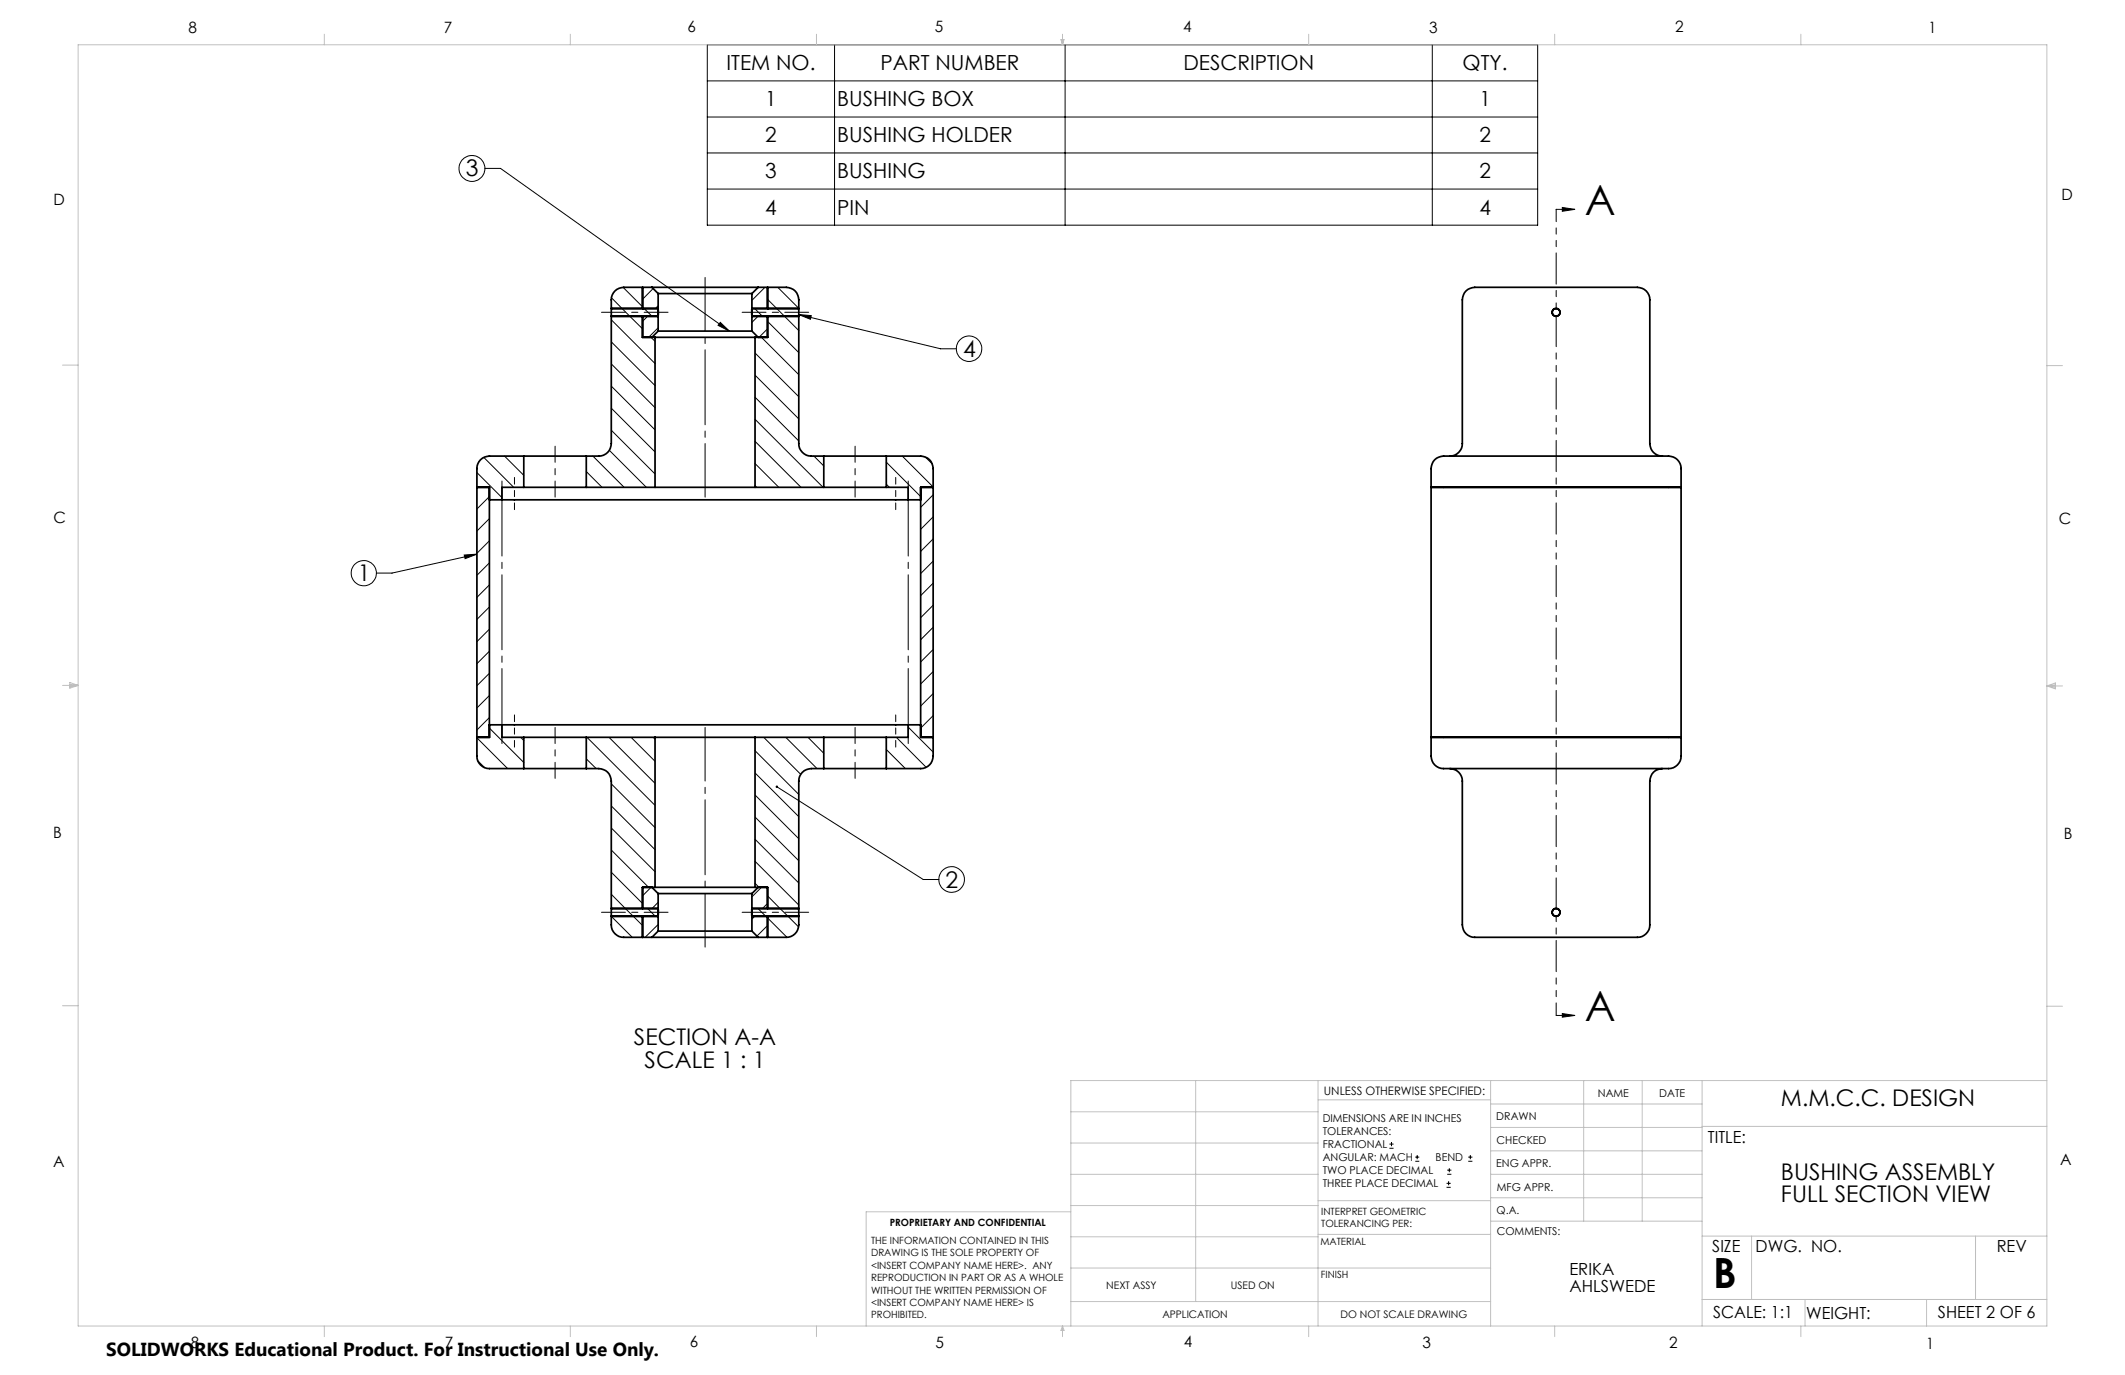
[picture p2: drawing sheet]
<svg xmlns="http://www.w3.org/2000/svg" width="432mm" height="279mm" viewBox="0 0 432 279" stroke-linecap="round" stroke-linejoin="round" font-family="sans-serif">
<g fill="none" stroke="#000" stroke-width=".2">
<path d="M143.7 9.1h168.8v36.7h-168.8zM143.7 16.4h168.8M169.6 9.1v36.7M216.4 9.1v36.7M291 9.1v36.7M98.5 34.2h3.2l46.5 33.1M143.7 23.8h168.8M143.7 31.1h168.8M143.7 38.4h168.8M126.6 58.4l4 3.9M132.7 58.6l-2.1 2.2M155.4 58.4l-2.6 2.6"/>
<path d="M158 58.4l4.3 4.3M316.2 42.5h3.8M317.5 42.2l2.5 .3-2.5 .4zM124.2 78.5l8.9 8.8M124.2 73.9l8.9 8.9M124.2 69.5l8.9 8.9M124.2 65l8.9 8.9M124.2 60.5l6.4 6.3M130.9 62.7l1.6 1.6M131.6 64.3l-1 1M132.3 68.5l.8 .9M133.7 66.6l-1.9 1.9"/>
<path d="M133.7 62.1l-.5 .6M146.4 65.5l1.8 1.8-2.3-1.2zM153.4 62.7l1.5 1.6M153.4 76.2l8.9 8.9M153.4 71.7l8.9 8.9M154 64.3l-1.2 1.2M154.7 68.5l7.6 7.6M156 62.3l-.4 .4M156 66.8l-1.8 1.7M156 65.3l6.3 6.3M156 60.8l6.3 6.4M162.3 63.9l28.8 7h3.2"/>
<path d="M162.3 63.9l2.6 .2-.2 .8zM96.9 96l5.1 5.1M98.3 93l6.1 6M102.5 92.7l3.9 3.9M119.1 95.8l3.2 3.2M120.5 92.7l6.3 6.3M123.8 91.5l7.5 7.5M124.2 87.4l8.9 8.9M124.2 82.9l8.9 8.9M153.4 98.7l.4 .3M153.4 94.2l4.9 4.8M153.4 89.7l9.4 9.3"/>
<path d="M153.4 85.2l13.9 13.8M153.4 80.7l8.9 8.9M165.4 92.7l2 2M180.1 98.4l.6 .6M180.1 93.9l7 7M183.3 92.7l6.3 6.3M188 92.9l1.4 1.4M94.3 112.8l2.6-.2-2.4 .9zM96.9 112.6l-17.2 3.9h-3.2M99.4 100.9l-2.5 2.5M99.4 105.4l-2.5 2.5M99.4 109.9l-2.5 2.5"/>
<path d="M99.4 114.4l-2.5 2.5M99.4 118.9l-2.5 2.5M189.6 100.5l-2.5 2.6M189.6 105l-2.5 2.6M189.6 109.5l-2.5 2.5M189.6 114l-2.5 2.6M189.6 118.5l-2.5 2.5M99.4 123.3l-2.5 2.6M99.4 127.8l-2.5 2.6M99.4 132.3l-2.5 2.6M99.4 136.8l-2.5 2.5M189.6 123l-2.5 2.5"/>
<path d="M189.6 127.5l-2.5 2.5M189.6 132l-2.5 2.5M189.6 136.5l-2.5 2.5M96.9 149.9l6.3 6.3M97.1 154.6l1.4 1.4M99.4 141.3l-2.5 2.6M99.4 145.8l-2.5 2.5M99.4 148l7 6.9M105.8 149.8l.6 .7M119.1 154.2l2 2M119.3 149.8l13.8 13.9M123.8 149.8l9.3 9.4"/>
<path d="M124.2 159.3l8.9 8.9M128.2 149.8l4.9 4.9M132.8 149.8l.3 .4M153.4 157.1l8.9 8.8M153.4 152.5l8.9 8.9M155.2 149.8l7.5 7.5M157.9 159.9l29.7 18.8h3.2M159.7 149.8l6.3 6.4M164.2 149.8l3.2 3.3M180.1 152.3l3.9 3.9M182.1 149.8l6.1 6.1M184.5 147.7l5.1 5.1"/>
<path d="M189.6 140.9l-2.5 2.6M189.6 145.4l-2.5 2.6M124.2 177.2l6.4 6.4M124.2 172.7l7.6 7.6M124.2 168.2l8.9 8.9M124.2 163.8l8.9 8.8M153.4 179.5l.8 .8M153.4 175l8.9 8.9M153.4 170.5l8.9 8.9M153.4 166l8.9 8.9M153.4 161.5l8.9 8.9M124.2 181.7l6.4 6.4"/>
<path d="M124.2 186.2l4.3 4.3M130.9 186.2l-.3 .3M131.6 184.6l1.6 1.6M132.3 180.3l-1.7 1.7M133.7 183.3l-1.2 1.3M133.7 187.9l-2.6 2.6M153.4 186.2l-.6 .6M154 184.6l1.6 1.6M154.7 180.3l-1.9 1.9M156 182l6.3 6.3M156 186.5l3.9 4M156 183.6l-1.1 1"/>
<path d="M156 188.1l-2.2 2.1M316.2 206.3h3.8M317.5 206l2.5 .3-2.5 .4zM282.3 233.3h.9M282.3 232.5h.9M282.8 232.1v.8M287.6 236h.8M287.6 235.1h.8M288 234.7v.8M294.1 238.6h.8M294.1 237.8h.8M294.5 237.4v.8"/>
<path d="M298.3 236h.9M298.3 235.1h.9M298.8 234.7v.8M293.9 241.3h.9M293.9 240.5h.9M294.4 240v.8"/>
<circle cx="95.9" cy="34.2" r="2.63"/>
<circle cx="196.9" cy="70.9" r="2.59"/>
<circle cx="73.9" cy="116.5" r="2.56"/>
<circle cx="193.4" cy="178.7" r="2.61"/>
</g>
<path d="M316.2 42.5v163.8" fill="none" stroke="#000" stroke-width=".2" stroke-dasharray="6.3 1.3 1.3 1.3 1.3 1.3" stroke-dashoffset="3.8"/>
<path d="M122.2 63.5h13.6M164.3 63.5h-13.5M122.2 185.4h13.6M164.3 185.4h-13.5" fill="none" stroke="#000" stroke-width=".2" stroke-dasharray="15.2 1.3 1.3 1.3" stroke-dashoffset="10.4"/>
<path d="M143.3 56.4v44.6M143.3 192.5v-44.7" fill="none" stroke="#000" stroke-width=".2" stroke-dasharray="15.2 1.3 1.3 1.3" stroke-dashoffset="4.4"/>
<path d="M112.8 101v-10.3M173.8 101v-10.3M112.8 147.8v10.4M173.8 147.8v10.4" fill="none" stroke="#000" stroke-width=".2" stroke-dasharray="15.2 1.3 1.3 1.3" stroke-dashoffset="12"/>
<path d="M104.5 97v6.6M182 97v6.6M104.5 151.8v-6.5M182 151.8v-6.5" fill="none" stroke="#000" stroke-width=".2" stroke-dasharray="15.2 1.3 1.3 1.3" stroke-dashoffset="13.9"/>
<path d="M102 151.8v-54.8M184.6 151.8v-54.8" fill="none" stroke="#000" stroke-width=".2" stroke-dasharray="15.2 1.3 1.3 1.3" stroke-dashoffset="-.7"/>
<g fill="none" stroke="#c0c0c0" stroke-width=".2">
<path d="M15.9 9.1h400v260.4h-400zM65.9 6.9v2.2M115.9 6.9v2.2M165.9 6.9v2.2M215.6 8h.6l-.3 1.1zM215.7 8l.2 1.1M215.9 6.9v2.2M216 8l-.1 1.1M265.9 6.9v2.2M315.9 6.9v2.2M365.9 6.9v2.2M12.7 74.2h3.2"/>
<path d="M415.9 74.3h3.2M12.7 139.3h3.2M14.2 139.1l1.7 .2M14.2 138.7l1.7 .6-1.7 .5zM15.9 139.3l-1.7 .3M415.9 139.4h3.2M415.9 139.4l1.8-.6v1.2zM415.9 139.4l1.8 .3M417.7 139.2l-1.8 .2M12.7 204.4h3.2M243 219.6v44.9M267.8 219.6v49.9"/>
<path d="M302.9 219.6v49.9M321.8 219.6v28.5M333.7 219.6v28.5M345.9 219.6v49.9M415.9 204.5h3.2M415.9 219.6h-198.3v49.9M217.6 238.6h50.2M217.6 232.3h50.2M217.6 225.9h50.2M267.8 223.5h35.1M302.9 233.9h43M302.9 229.1h43"/>
<path d="M302.9 224.3h43M302.9 238.6h43M345.9 228.9h70M217.6 257.7h85.3M217.6 251.3h50.2M217.6 245h50.2M217.6 246.2h-41.6v23.3M267.8 250.8h35.1M267.8 244h35.1M302.9 248.1h43M302.9 243.4h43M345.9 251.2h70"/>
<path d="M355.9 251.2v12.9M401.4 251.2v12.9M65.9 269.5v2.1M115.9 269.5v2.1M165.9 269.5v2.1M215.9 269.5v2.1M215.9 269.5l.3 .8h-.6zM217.6 264.5h85.3M265.9 269.5v2.1M315.9 269.5v2.1M345.9 264.1h70M365.9 269.5v2.1"/>
<path d="M366.8 264.1v5.4M391.5 264.1v5.4"/>
</g>
<g fill="#000">
<path d="M317.5 42.2l2.5 .3-2.5 .4zM317.5 206l2.5 .3-2.5 .4z"/>
<path d="M146.4 65.5l1.8 1.8-2.3-1.2zM94.3 112.8l2.6-.2-2.4 .9zM157.7 159.7l.2 .2-.2-.2a.26 .26 0 0 0 .2 .4 .26 .26 0 0 0 .2-.4 .26 .26 0 0 0-.4 0zM162.3 63.9l2.6 .2-.2 .8z"/>
</g>
<g fill="none" stroke="#000" stroke-width=".35">
<path d="M130.6 58.4v4.3M132.5 58.4h21.6M132.5 58.4h-5.7a2.53 2.53 0 0 0-2.6 2.5v29.2a2.53 2.53 0 0 1-2.5 2.6h-2.6M132.5 58.4l1.2 1.3M133.7 59.7h19.1M133.7 59.7v7.6M152.8 59.7v7.6M154.1 58.4h5.7a2.53 2.53 0 0 1 2.5 2.5v29.2a2.53 2.53 0 0 0 2.6 2.6h2.5M154.1 58.4l-1.3 1.3M156 58.4v4.3M124.2 62.7h9.5l.1 .5-.1 1.1h-9.5M130.6 62.7h.1"/>
<path d="M130.6 64.2v4.3h2.5M133.1 68.5h20.3M133.1 68.5v30.5M133.7 67.3h19.1M133.7 67.3l-1.2 1.2M152.8 67.3l1.3 1.2M153.4 68.5v30.5M156 62.7h.1M156 64.3v4.2h-2.6M162.3 62.7h-9.5v.2v1.4h9.5M96.9 99h2.5v50.8h-2.5M106.4 92.7h-7a2.53 2.53 0 0 0-2.5 2.5v58.4a2.53 2.53 0 0 0 2.5 2.6h7"/>
<path d="M106.4 92.7h12.7M106.4 99h12.7M106.4 99h-4.4v2.6M106.4 92.7v6.3M119.1 99h14M119.1 92.7v6.3M133.1 99h20.3M153.4 99h14M167.4 99h12.7M167.4 92.7h12.7M167.4 92.7v6.3M180.1 92.7h7a2.53 2.53 0 0 1 2.5 2.5v58.4a2.53 2.53 0 0 1-2.5 2.6h-7"/>
<path d="M180.1 99h4.4v2.6M180.1 92.7v6.3M189.6 99h-2.5v50.8h2.5M290.8 99h50.8M291.5 93.4a2.92 2.92 0 0 1 1.8-.7h45.8a2.53 2.53 0 0 1 2.5 2.5v58.4a2.53 2.53 0 0 1-2.5 2.6h-45.8a2.53 2.53 0 0 1-2.5-2.6v-58.4a2.92 2.92 0 0 1 .7-1.8zM294.6 92.7a2.53 2.53 0 0 0 2.5-2.6v-29.2a2.64 2.64 0 0 1 3.2-2.5h30.5a5 5 0 0 1 3.7 .7 2.47 2.47 0 0 1 .7 1.8v29.2a2.53 2.53 0 0 0 2.6 2.6M99.4 101.6h2.6M102 101.6h82.5M184.5 101.6h2.6M99.4 147.3h2.6M102 147.3h82.5M102 147.3v2.5h4.4"/>
<path d="M106.4 149.8h12.7M106.4 156.2h12.7M106.4 149.8v6.4M119.1 156.2h2.6a2.53 2.53 0 0 1 2.5 2.5v29.2a2.53 2.53 0 0 0 2.6 2.6h5.7M119.1 149.8h14M119.1 149.8v6.4M133.1 149.8h20.3M133.1 149.8v30.5M153.4 149.8h14M153.4 149.8v30.5M167.4 156.2h-2.5a2.53 2.53 0 0 0-2.6 2.5v29.2a2.53 2.53 0 0 1-2.5 2.6h-5.7M167.4 149.8h12.7"/>
<path d="M167.4 156.2h12.7M167.4 149.8v6.4M180.1 149.8v6.4M184.5 147.3v2.5h-4.4M184.5 147.3h2.6M290.8 149.8h50.8M294.6 156.2a2.53 2.53 0 0 1 2.5 2.5v29.2a2.57 2.57 0 0 0 2.9 2.6h27.2a29.9 29.9 0 0 0 6.5-.2 2.59 2.59 0 0 0 1.5-2.4v-29.2a2.53 2.53 0 0 1 2.6-2.5M124.2 184.6h9.5l.1 .4-.1 1.2h-9.5M130.6 186.2v4.3M132.5 190.5h21.6M132.5 180.3l1.2 1.3M133.1 180.3h20.3"/>
<path d="M133.1 180.3h-2.5v4.3M133.7 181.6h19.1M133.7 189.2h19.1M133.7 181.6v7.6M133.7 189.2l-1.2 1.3M152.8 181.6v7.6M152.8 189.2l1.3 1.3M153.4 180.3h2.6v4.3M154.1 180.3l-1.3 1.3M156 186.2v4.3M162.3 184.6h-9.5v.2v1.4h9.5"/>
<circle cx="316.2" cy="63.5" r=".81"/>
<circle cx="316.2" cy="185.4" r=".8"/>
<circle cx="316.2" cy="185.4" r=".81"/>
</g>
<g font-size="8.5">
<text x="322" y="43.7">A</text>
<text x="322" y="207.5">A</text>
<text x="348.1" y="261.8">B</text>
</g>
<g font-size="4.7">
<text x="94.7" y="35.9">3</text>
<text x="195.7" y="72.5">4</text>
<text x="72.7" y="118.1">1</text>
<text x="192.2" y="180.3">2</text>
<text x="128.8" y="212.4">SECTION A-A</text>
<text x="131" y="217">SCALE 1 : 1</text>
<text x="361.9" y="224.7">M.M.C.C. DESIGN</text>
<text x="361.9" y="239.8">BUSHING ASSEMBLY</text>
<text x="361.9" y="244.3">FULL SECTION VIEW</text>
</g>
<g font-size="4.2">
<text x="147.6" y="14.3">ITEM NO.</text>
<text x="178.9" y="14.3">PART NUMBER</text>
<text x="240.5" y="14.3">DESCRIPTION</text>
<text x="297.2" y="14.3">QTY.</text>
<text x="155.5" y="21.6">1</text>
<text x="170.1" y="21.6">BUSHING BOX</text>
<text x="300.6" y="21.6">1</text>
<text x="155.5" y="28.9">2</text>
<text x="170.1" y="28.9">BUSHING HOLDER</text>
<text x="300.6" y="28.9">2</text>
<text x="155.5" y="36.3">3</text>
<text x="170.1" y="36.3">BUSHING</text>
<text x="300.6" y="36.3">2</text>
<text x="155.5" y="43.6">4</text>
<text x="170.1" y="43.6">PIN</text>
<text x="300.6" y="43.6">4</text>
</g>
<text font-size="3.8" x="21.6" y="275.5">SOLIDWORKS Educational Product. For Instructional Use Only.</text>
<g font-size="3.4">
<text x="347.1" y="232.3">TITLE:</text>
<text x="347.9" y="254.3">SIZE</text>
<text x="356.7" y="254.4">DWG. NO.</text>
<text x="405.7" y="254.5">REV</text>
<text x="318.9" y="259">ERIKA</text>
<text x="318.9" y="262.6">AHLSWEDE</text>
<text x="348.1" y="267.9">SCALE: 1:1</text>
<text x="367" y="268">WEIGHT:</text>
<text x="393.8" y="267.9">SHEET 2 OF 6</text>
</g>
<g font-size="3.2">
<text x="38.3" y="6.7">8</text>
<text x="90.2" y="6.7">7</text>
<text x="139.7" y="6.5">6</text>
<text x="190" y="6.5">5</text>
<text x="240.4" y="6.5">4</text>
<text x="290.4" y="6.7">3</text>
<text x="340.4" y="6.5">2</text>
<text x="391.9" y="6.7">1</text>
<text x="10.9" y="41.6">D</text>
<text x="418.9" y="40.7">D</text>
<text x="10.9" y="106.3">C</text>
<text x="418.4" y="106.4">C</text>
<text x="10.8" y="170.2">B</text>
<text x="419.4" y="170.6">B</text>
<text x="10.8" y="237.2">A</text>
<text x="418.6" y="236.8">A</text>
<text x="38.8" y="273.8">8</text>
<text x="90.4" y="273.8">7</text>
<text x="140.2" y="273.8">6</text>
<text x="190.1" y="273.9">5</text>
<text x="240.5" y="273.8">4</text>
<text x="289" y="273.9">3</text>
<text x="339.1" y="273.8">2</text>
<text x="391.4" y="274.1">1</text>
</g>
<text font-size="2.4" x="269" y="222.4">UNLESS OTHERWISE SPECIFIED:</text>
<g font-size="2.2">
<text x="268.8" y="228">DIMENSIONS ARE IN INCHES</text>
<text x="304.1" y="227.7">DRAWN</text>
<text x="324.7" y="222.9">NAME</text>
<text x="337.2" y="222.9">DATE</text>
<text x="268.8" y="230.6">TOLERANCES:</text>
<text x="268.8" y="233.3">FRACTIONAL</text>
<text x="304.1" y="232.6">CHECKED</text>
<text x="268.8" y="236">ANGULAR: MACH</text>
<text x="268.8" y="238.6">TWO PLACE DECIMAL</text>
<text x="291.7" y="236">BEND</text>
<text x="304" y="237.2">ENG APPR.</text>
<text x="268.8" y="241.3">THREE PLACE DECIMAL</text>
<text x="304.2" y="241.9">MFG APPR.</text>
<text x="304.1" y="246.7">Q.A.</text>
<text x="304.1" y="250.9">COMMENTS:</text>
</g>
<g font-size="2.1">
<text x="224.8" y="262">NEXT ASSY</text>
<text x="250.1" y="261.9">USED ON</text>
<text x="236.2" y="267.8">APPLICATION</text>
<text x="272.4" y="267.8">DO NOT SCALE DRAWING</text>
</g>
<g font-size="2">
<text x="180.8" y="249.2">PROPRIETARY AND CONFIDENTIAL</text>
<text x="268.5" y="246.8">INTERPRET GEOMETRIC</text>
<text x="268.5" y="249.4">TOLERANCING PER:</text>
<text x="177" y="252.8">THE INFORMATION CONTAINED IN THIS</text>
<text x="177" y="255.3">DRAWING IS THE SOLE PROPERTY OF</text>
<text x="177" y="257.8">&lt;INSERT COMPANY NAME HERE&gt;. ANY</text>
<text x="268.3" y="252.9">MATERIAL</text>
<text x="177" y="260.3">REPRODUCTION IN PART OR AS A WHOLE</text>
<text x="177" y="262.9">WITHOUT THE WRITTEN PERMISSION OF</text>
<text x="268.4" y="259.7">FINISH</text>
<text x="177" y="265.4">&lt;INSERT COMPANY NAME HERE&gt; IS</text>
<text x="177" y="267.9">PROHIBITED.</text>
</g>
</svg>
